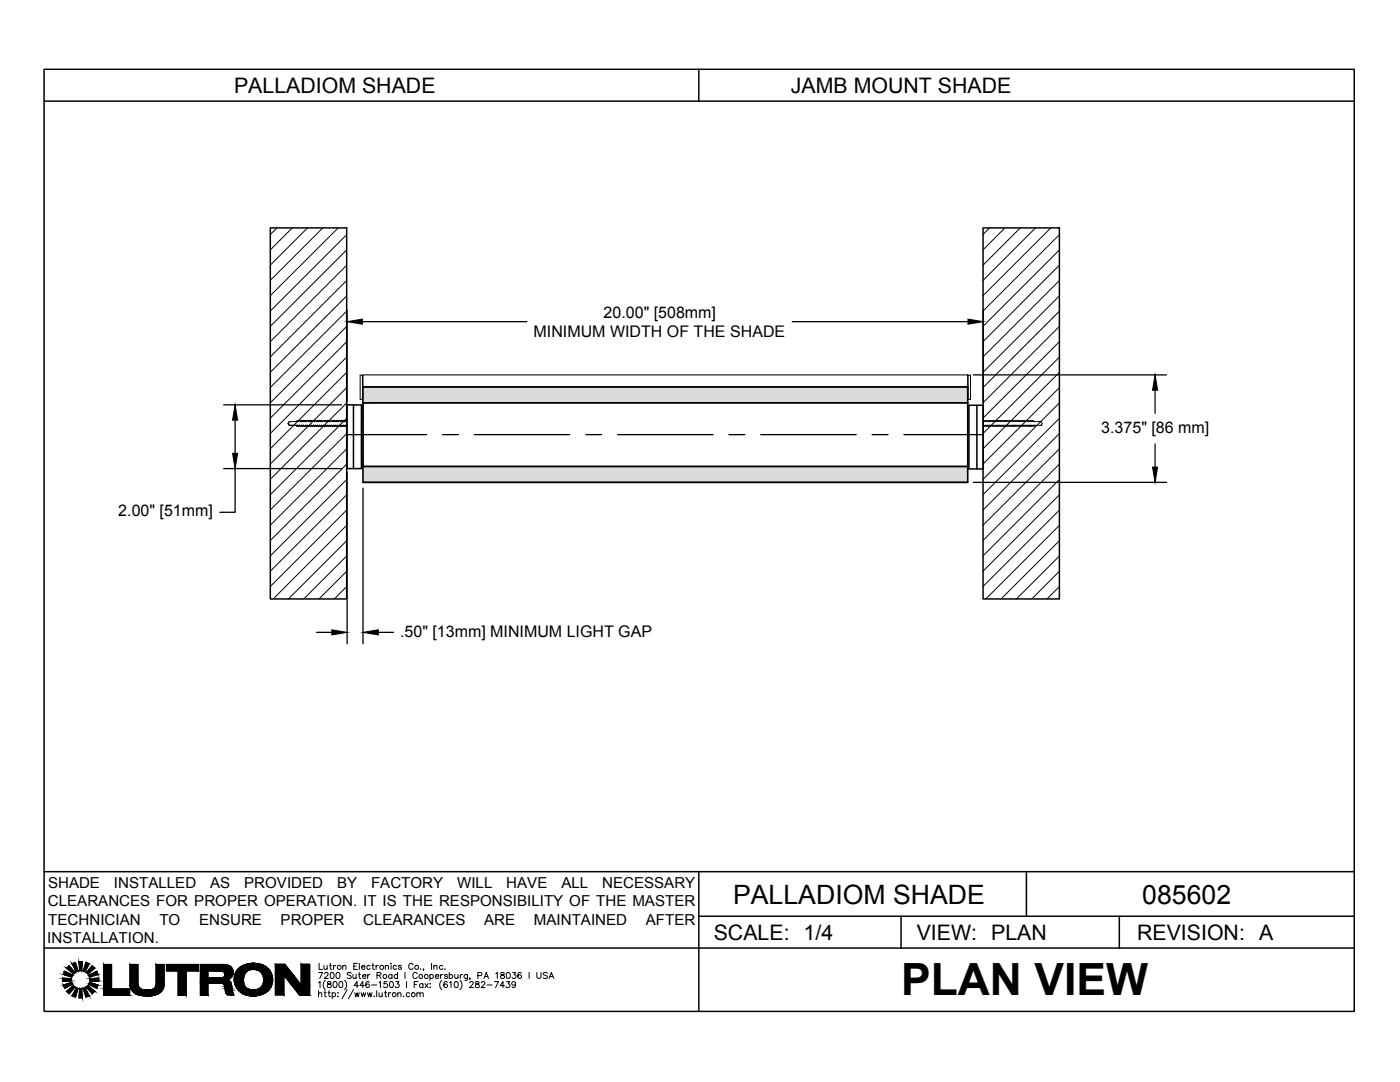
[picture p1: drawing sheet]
<svg xmlns="http://www.w3.org/2000/svg" width="279mm" height="216mm" viewBox="0 0 279 216" stroke-linecap="round" stroke-linejoin="round" font-family="sans-serif">
<!-- layer: SHADE-BRACKET_SCREW -->
<g fill="none" stroke="#000" stroke-width=".2">
<path d="M57.5 84.5l.2 .4M57.7 84.9h.1M57.7 84.9h1.4l.1 .1 .2-.1M57.7 84.1l-.2 .3M57.7 84.1l-.2 .4 .2 .4M57.7 84.1h1.4M59.1 84.9h.1M59.1 84.1h.1M59.2 84.1h.1M59.2 85h.1M59.4 83.9h.1M59.4 84.9l.1 .2"/>
<path d="M59.4 83.9l-.2 .2M59.4 83.9l.2 .2M59.5 85.1h.1M59.5 85.1l.2-.2 .2 .2M59.8 83.9h.1M59.8 83.9l-.3 .2M59.8 83.9l.1 .2M59.9 85.1h.1M59.9 85.1l.2-.2 .2 .2M59.9 84.1h.1M60 84.1h.1M60.1 83.9l-.1 .2"/>
<path d="M60.2 83.9h.1M60.2 83.9l.1 .2M60.3 85.1h.1M60.3 85.1l.2-.2 .2 .2M60.3 84.1h.1M60.4 84.1h.1M60.6 83.9h.1M60.6 83.9l-.2 .2M60.6 83.9l.1 .2M60.7 85.1h.1M60.7 84.1h.1M60.8 84.1h.1"/>
<path d="M61 84.9l.1 .2 .2-.2M61 83.9h.1M61 83.9l-.2 .2M61 84.9l-.3 .2M61 83.9l.1 .2M61.1 85.1h.1M61.1 84.1h.1M61.2 85.1h.1M61.3 84.9l.2 .2 .3-.2 .1 .2M61.3 84.9l.2 .2M61.4 83.9h.1M61.4 83.9l-.2 .2"/>
<path d="M61.4 83.9l.1 .2M61.5 85.1h.1M61.5 85.1l.2-.2 .2 .2M61.6 85.1h.1M61.6 84.1h.1M61.8 83.9l-.3 .2M61.8 83.9h.1M61.8 83.9l.1 .2M61.9 85.1h.1M62 85.1l.1-.2 .2 .2M62 84.1h.1M62.2 83.9h.1"/>
<path d="M62.2 83.9l-.3 .2M62.2 83.9l.1 .2M62.3 85.1h.1M62.3 84.1h.1M62.4 84.1h.1M62.4 85.1l.1-.2 .2 .2M62.6 83.9h.1M62.6 83.9l-.2 .2M62.6 83.9l.1 .2M62.7 85.1h.1M62.8 85.1h.1M62.8 84.1h.1"/>
<path d="M62.9 84.9l.2 .2 .3-.2 .1 .2M62.9 84.9l.3 .2M62.9 84.9l-.1 .2-.3-.2-.1 .2M62.9 84.9l-.2 .2M63 83.9h.1M63 83.9l-.3 .2M63 83.9l.1 .2M63.1 85.1h.1M63.2 85.1h.1M63.2 84.1h.1M63.2 85.1l.1-.2 .2 .2M63.4 83.9l-.3 .2"/>
<path d="M63.4 83.9h.1M63.4 83.9l.1 .2M63.5 85.1h.1M63.5 84.1h.1M63.6 85.1l.1-.2 .2 .2M63.6 84.1h.1M63.8 83.9h.1M63.8 83.9l-.2 .2M63.8 83.9l.1 .2M63.9 85.1h.1M63.9 84.1h.1M64 84.1h.1"/>
<path d="M64.1 84.9l.3 .2M64.1 84.9l-.1 .2M64.2 83.9l-.2 .2M64.2 83.9l.1 .2M64.3 85.1h.1M64.4 84.1h.1M64.5 84.9l.3 .2 .2-.3 .1 .3-.1-.2-.2 .2zM64.5 84.9l-.1 .2-.3-.2-.1 .2M64.5 84.9l-.1 .2M64.6 83.9h.1M64.6 83.9l-.3 .2M64.6 83.9l.1 .2"/>
<path d="M64.7 85.1h.1M64.7 84.1h.1M64.8 84.1h.1M65 83.9l-.2 .2M65 83.9h.1M65 83.9l.1 .2M65.1 85.1h.1M65.2 84.1h.1M65.3 84.8l.2 .3-.1-.2-.2 .2M65.4 83.9h.1M65.4 83.9l-.3 .2M65.4 84.9l-.2 .2"/>
<path d="M65.4 83.9l.1 .2M65.5 85.1h.1M65.5 84.1h.1M65.6 84.1h.1M65.7 84.9l.2 .2 .2-.2-.2 .2-.2-.2-.1 .2M65.7 84.9l-.1 .2M65.8 83.9l-.3 .2M65.8 83.9l.1 .2M65.9 85.1h.1M66.1 84.9l.3 .2 .1-.3 .2 .3-.2-.2-.1 .2zM66.1 83.9h.1M66.1 83.9l-.2 .2"/>
<path d="M66.2 83.9l.1 .2M66.3 85.1h.1M66.4 84.1h.1M66.5 83.9l-.2 .2M66.5 83.9h.1M66.6 83.9l.1 .2M66.7 85.1h.1M66.8 84.1h.1M66.9 84.8l.2 .3-.2-.2-.1 .2M66.9 83.9h.1M66.9 83.9l-.2 .2M66.9 84.9l-.1 .2"/>
<path d="M66.9 83.9l.2 .2M67.1 85.1h.1M67.1 84.1h.1M67.2 85.1l.1-.2 .2 .2 .2-.2 .2 .2 .2-.2 .2 .2M67.2 84.1h.1M67.2 85.1l.1-.2 .2 .2M67.3 84.9h.1M67.3 83.9l-.2 .2M67.3 83.9l.2 .2M67.5 85.1h.1M67.5 84.1h.1M67.7 84.9h.1"/>
<path d="M67.7 83.9l-.2 .2M67.7 84.9l-.2 .2M67.7 83.9h.1M67.7 84.8l.2 .3M67.7 83.9l.2 .2M67.9 85.1h.1M67.9 84.1h.1M67.9 85.1l.2-.2 .2 .2M68.1 83.9l-.2 .2M68.1 83.9h.1M68.1 83.9l.2 .2M68.3 85.1h.1"/>
<path d="M68.3 84.1h.1M68.5 84.9l.2 .2-.2-.2-.2 .2zM68.5 83.9h.1M68.5 83.9l-.2 .2M68.5 83.9l.2 .2M68.7 85.1h.1M68.7 85.1l.2-.2 .2 .2 .2-.2-.2 .2M68.7 84.1h.1M68.9 84.8l.2 .3M68.9 84.9l-.2 .2M68.9 83.9l-.2 .2M68.9 83.9l.2 .2"/>
<path d="M69.1 85.1h.1M69.1 84.1h.1M69.3 83.9l-.2 .2M196.2 84.9l.2 .2 .2-.2M196.2 84.9h.1M196.3 83.9l.1 .2M196.6 84.9h.1M196.6 84.9l.2 .2 .2-.2 .2 .2 .2-.2 .2 .2 .2-.2M196.6 83.9l-.2 .2M196.7 83.9l.1 .2M197 84.9h.1M197 83.9l-.2 .2"/>
<path d="M197 83.9l.2 .2M197.4 84.9h.1M197.4 83.9l-.2 .2M197.4 83.9l.2 .2M197.8 84.9h.1M197.8 84.9l.2 .2 .2-.2M197.8 83.9l-.2 .2M197.8 83.9l.2 .2M198.2 84.9h.1M198.2 84.9l.2 .2 .2-.2 .1 .2M198.2 83.9l-.2 .2M198.2 83.9l.2 .2"/>
<path d="M198.6 84.9h.1M198.6 83.9l-.2 .2M198.6 83.9l.2 .2M199 84.9h.1M199 83.9l-.2 .2M199 83.9l.2 .2M199.3 84.9h.1M199.3 84.9l.3 .2 .2-.2M199.4 84.9l-.2 .2-.2-.2-.2 .2M199.4 83.9l-.2 .2M199.4 83.9l.2 .2M199.7 84.9h.1"/>
<path d="M199.7 84.9l.3 .2 .2-.2 .1 .2M199.8 83.9l-.2 .2M199.8 83.9l.2 .2M200.1 84.9h.1M200.1 83.9l-.1 .2M200.2 83.9h.1M200.2 83.9l.2 .2M200.5 84.9h.1M200.6 84.9l.1 .2M200.6 84.9l-.2 .2M200.6 83.9l-.2 .2M200.6 83.9l.2 .2"/>
<path d="M200.9 84.9h.1M200.9 83.9l-.2 .2M200.9 83.9h.1M201 83.9l.2 .2M201.3 84.9h.1M201.3 84.9l.2 .2 .3-.2 .1 .2M201.4 84.9l-.2 .2-.2-.2-.2 .2M201.4 83.9l-.3 .2M201.4 83.9l.1 .2M201.7 84.9h.1M201.7 83.9l-.2 .2M201.8 83.9h.1"/>
<path d="M201.8 83.9l.1 .2M201.9 85.1h.1M202.1 84.9h.1M202.2 84.9l.1 .2M202.2 84.9l-.2 .2M202.2 83.9l-.3 .2M202.2 83.9l.1 .2M202.3 84.1h.1M202.3 85.1h.1M202.5 84.9h.1M202.5 84.9l-.1 .2M202.6 84.9l.1 .2 .2-.2"/>
<path d="M202.6 83.9l-.2 .2M202.6 83.9l.1 .2M202.9 84.9h.1M202.9 84.9l.2 .2 .3-.2 .2 .2M203 83.9l-.3 .2M203 83.9l.1 .2M203.3 84.9h.1M203.3 83.9l-.2 .2M203.3 83.9h.1M203.4 83.9l.1 .2M203.6 85.1l.1-.2 .3 .2M203.7 84.9h.1"/>
<path d="M203.8 83.9l-.3 .2M203.8 83.9l.1 .2M203.9 84.1h.1M204.1 84.9h.1M204.1 84.9l-.1 .2M204.2 84.9l.1 .2 .2-.2M204.2 83.9l-.2 .2M204.2 83.9l.1 .2M204.5 84.9h.1M204.5 84.9l.2 .2 .2-.2M204.6 83.9l-.3 .2M204.6 83.9l.1 .2"/>
<path d="M204.9 84.9h.1M204.9 84.9l.2 .2 .2-.2M205 83.9l-.3 .2M205 83.9l.1 .2M205.3 84.9h.1M205.3 84.9l.3 .2M205.4 83.9l-.3 .2M205.4 83.9l.1 .2M205.5 84.1h.1M205.7 84.9h.1M205.7 84.9l.2 .2 .2-.2M205.7 84.9l-.1 .2"/>
<path d="M205.8 83.9l-.2 .2M205.8 83.9l.1 .2M205.9 84.1h.1M206.1 84.9h.1M206.1 84.9l.2 .1 .1-.1h1.4M206.2 83.9l-.2 .2M206.2 83.9l.1 .2M206.3 85h.1M206.3 84.1h1.5l.2 .4-.2 .4M206.4 84.9h.1M207.8 84.9h.1"/>
</g>
<!-- layer: FABRIC-ROLL -->
<path d="M72.4 77.2h120.7v19.1h-120.7z" fill="none" stroke="#000" stroke-width=".2"/>
<g fill="#dbdbdb" stroke="#dbdbdb" stroke-width=".2">
<path d="M72.4 77.2h120.7l-120.7 3.2zM72.4 80.4h120.7v-3.2z"/>
<path d="M72.4 93.1h120.7l-120.7 3.2zM72.4 96.3h120.7v-3.2z"/>
</g>
<path d="M72.4 77.2h120.7v3.2h-120.7zM72.4 77.2h120.7M72.4 93.1h120.7v3.2h-120.7zM72.4 80.4h120.7v12.7h-120.7zM72.4 96.3h120.7" fill="none" stroke="#000" stroke-width=".3"/>
<!-- layer: HEMBAR -->
<path d="M72.4 77v-2.2h120.7v2.4" fill="none" stroke="#000" stroke-width=".2"/>
<!-- layer: HEMBAR-ENDCAP -->
<path d="M71.9 74.9h.4v4.8h-.4zM72.3 79.5h.1M72.3 77.4h.1M72.3 77.1h.1M72.3 74.9h.1M193.1 79.5h.1M193.1 77.4h.1M193.1 77.1h.1M193.1 74.9h.1M193.2 74.9h.5v4.8h-.5z" fill="none" stroke="#000" stroke-width=".2"/>
<!-- layer: SHADE-BRACKET -->
<path d="M70.6 80.8h1.5v12.7h-2.8v-12.7h1.2v12.7M193.4 80.9h2.8v12.7h-2.8zM195 80.9v12.7" fill="none" stroke="#000" stroke-width=".3"/>
<!-- layer: SUB-BRACKET -->
<path d="M72.1 91.2h.3M72.1 83.1h.3M193.1 91.2h.3M193.1 83.1h.3" fill="none" stroke="#000" stroke-width=".2"/>
<!-- layer: BORDER -->
<path d="M8.8 13.8h261.5v188h-261.5zM139.5 13.8v6.4M8.8 20.2h261.5M8.8 173.9h261.4M139.5 173.9v27.9M204.8 173.9v8.9M8.8 189.2h261.5M139.5 182.8h130.8M179.8 182.8v6.4M223.4 182.8v6.4" fill="none" stroke="#000" stroke-width=".3"/>
<!-- layer: TEXT -->
<g fill="none" stroke="#000" stroke-width=".2">
<path d="M63.6 194h.8l-.6 1.2M63.6 196.1l.3-.2v1.2M63.6 198.3l.1-.2h.4l.1 .8M63.6 197.7v1.2M63.7 192.2v1.2h.7M64.7 192.6v.8h.3l.3-.2M64.7 198.1h.4M64.8 194.3l.2-.3h.2l.3 .3-.2 .4-.6 .5h.8M64.8 197.7v1l.3 .2M64.9 195.6a1.24 1.24 0 0 0 0 1.9M65.3 192.6v.8M65.4 195.9v.4l.5 .1 .2 .3a.4 .4 0 0 1-.4 .4 .4 .4 0 0 1-.4-.4l.8-.6-.1-.2z"/>
<path d="M65.5 198.1h.4M65.7 197.7v1l.2 .2M65.8 192.6h.4M65.9 192.2v1l.1 .2h.2M66.1 194.1a.59 .59 0 0 1 .7 .4 .59 .59 0 0 1-.4 .7l-.5-.2v-.5zM66.3 198.3a.39 .39 0 0 1 .6-.1 .39 .39 0 0 1 0 .6 .39 .39 0 0 1-.6-.1M66.3 198.1v1.2M66.6 192.6v.8M66.6 195.9h.2a.63 .63 0 0 1 .5 .6 .63 .63 0 0 1-.5 .6 .78 .78 0 0 1-.2-1.2zM67 192.6l-.3 .1-.1 .3M67.2 194.1a.59 .59 0 0 1 .7 .4 .59 .59 0 0 1-.4 .7h-.1a.77 .77 0 0 1-.2-1.1zM67.4 198.1h.1z"/>
<path d="M67.4 198.8h.1zM67.8 195.9a.6 .6 0 0 1 .7 .4 .6 .6 0 0 1-.4 .8l-.4-.3-.1-.4zM68.4 192.9l.3-.3 .3 .1v.7M68.4 192.6v.8M68.8 195.6a1.24 1.24 0 0 1 0 1.9M69.3 197.4l-1 1.9M70.1 194.2l-.3-.2-.5 .2 .1 .3 .7 .4v.2l-.3 .1-.5-.1M70.4 194.4l.1 .8h.3l.3-.2M70.6 197.4l-1.1 1.9M70.6 192.8h.5M70.8 198.1l.2 .8 .3-.8 .2 .8 .2-.8M71.1 194.4v.8"/>
<path d="M71.3 192.2h-.7v1.2h.7M71.5 196.7h-.8l.6-.8v1.2M71.5 194.4h.4M71.7 194v1l.3 .2M71.7 192.2v1.2M72.1 198.1l.2 .8 .2-.8 .2 .8 .3-.8M72.2 193h.6a.4 .4 0 0 0-.5-.3 .4 .4 0 0 0-.2 .6 .4 .4 0 0 0 .6 .1l.1-.1M72.3 194.8h.7a.39 .39 0 0 0-.5-.2 .39 .39 0 0 0-.2 .5 .39 .39 0 0 0 .6 .1l.1-.1M72.7 196.7h-.9l.6-.8v1.2M73.3 198.1l.3 .8 .2-.8 .2 .8 .2-.8M73.4 194.4v.8M73.7 196l-.1-.1a.6 .6 0 0 0-.7 .5 .6 .6 0 0 0 .4 .7 .38 .38 0 0 0 .4-.4 .38 .38 0 0 0-.3-.4 .38 .38 0 0 0-.4 .4"/>
<path d="M73.8 194.4l-.2 .1-.2 .3M73.9 192.8a.38 .38 0 0 0-.6-.1 .38 .38 0 0 0 0 .6 .38 .38 0 0 0 .6 0M74.1 196.5h1.1M74.2 192.6h.4M74.4 192.2v1l.1 .2h.2M74.6 198.8h.1M75 192.6v.8M75.2 197.7v1.2M75.2 194.6l.7-.1 .1-.4-.8-.1v1.2M75.5 192.6l-.3 .1-.2 .3M75.6 196.1l.3-.2v1.2M75.6 198.1l.1 .7 .3 .1 .3-.2"/>
<path d="M75.6 194.6l.4 .6M76.3 198.1v.8M76.7 198.1h.4M76.9 192.9l.3-.3 .3 .1v.7M76.9 192.6v.8M76.9 197.7v1l.1 .1 .2 .1M77.3 195.9h-.6l-.1 .5a.44 .44 0 0 1 .7 0 .44 .44 0 0 1-.1 .6 .44 .44 0 0 1-.6-.2M77.5 198.1v.8M77.9 195.9a.6 .6 0 0 1 .7 .4 .6 .6 0 0 1-.4 .8l-.4-.3-.1-.4zM78 198.1h-.3l-.2 .3M78.1 192.2v.1zM78.1 192.6v.8"/>
<path d="M78.2 194.6a.38 .38 0 0 0-.5 0 .38 .38 0 0 0 0 .5 .38 .38 0 0 0 .5 0M78.2 194.4v.8M79 195.9h.6l-.3 .4a.41 .41 0 0 1 .3 .7 .41 .41 0 0 1-.7-.2M79.2 192.8a.39 .39 0 0 0-.6-.1 .39 .39 0 0 0 0 .6 .39 .39 0 0 0 .6 0M79.3 194.6a.38 .38 0 0 0-.5 0 .38 .38 0 0 0 0 .5 .38 .38 0 0 0 .5 0M79.3 194v1.2M79.4 198.3l.2-.2h.4v.8M79.4 198.1v.8M80.1 192.8l-.2-.2-.4 .2 .6 .3v.3h-.4l-.2-.1M80.6 198.8h.1M80.8 194v1.2M81.1 195.9v1.2"/>
<path d="M81.8 198.3a.39 .39 0 0 0-.6-.1 .39 .39 0 0 0 0 .6 .39 .39 0 0 0 .6-.1M82.4 192.5a.49 .49 0 0 0-.6-.2 .49 .49 0 0 0-.2 .7 .45 .45 0 0 0 .3 .4 .45 .45 0 0 0 .5-.2M82.7 196.4h.4M83.2 198.3l.2-.2h.4v.8M83.2 198.1v.8M83.3 194.3a.49 .49 0 0 0-.7-.2 .49 .49 0 0 0-.2 .7 .45 .45 0 0 0 .3 .5 .45 .45 0 0 0 .6-.3M83.4 195.9h-.7v1.2M83.8 198.3l.2-.2h.4l.1 .8M83.9 193.3l.1 .1M84.4 196.4a.39 .39 0 0 0-.6 0 .39 .39 0 0 0 0 .6 .39 .39 0 0 0 .6-.1M84.4 196.3v.8M84.6 193.4h-.2h.2l-.2 .3"/>
<path d="M84.8 196.3l.6 .8M85.4 196.3l-.6 .8M85.8 194.6a.38 .38 0 0 1 .6 0 .38 .38 0 0 1 0 .5 .38 .38 0 0 1-.6 0M85.8 197h.1zM85.8 194.4v1.3M85.8 196.3v.1zM86.1 192.2v1.2M86.6 192.9l.3-.3 .3 .1v.7M86.6 192.6v.8M86.9 194.8h.7a.39 .39 0 0 0-.6-.2 .39 .39 0 0 0-.1 .5 .39 .39 0 0 0 .6 .1l.1-.1M87.9 194.4v.8M88.2 195.6a1.24 1.24 0 0 0 0 1.9"/>
<path d="M88.4 194.4l-.3 .1-.2 .3M88.4 192.8a.39 .39 0 0 0-.6-.1 .39 .39 0 0 0 0 .6 .39 .39 0 0 0 .6 0M88.8 193.3l.1 .1M89.3 196l-.1-.1a.6 .6 0 0 0-.7 .4 .6 .6 0 0 0 .4 .8 .37 .37 0 0 0 .4-.4 .37 .37 0 0 0-.3-.4 .37 .37 0 0 0-.4 .4M89.3 194.6l-.2-.2-.4 .1v.2l.4 .1 .2 .3-.2 .1-.4-.1M89.7 194.6a.39 .39 0 0 1 .5 0 .39 .39 0 0 1 0 .5 .39 .39 0 0 1-.5 0M89.7 194v1.2M89.7 196.1l.3-.2v1.2M90.8 194.4v.8h.3l.3-.2M90.8 195.9a.6 .6 0 0 1 .7 .5 .6 .6 0 0 1-.4 .7h-.1a.8 .8 0 0 1-.2-1.2zM91.4 194.4v.8M91.8 195.6a1.24 1.24 0 0 1 0 1.9"/>
<path d="M91.9 194.4v.8M92.3 194.4l-.3 .1-.1 .3M93.3 194.4l-.1 1.1-.4 .1M93.3 194.6a.39 .39 0 0 0-.6 0 .39 .39 0 0 0 0 .5 .39 .39 0 0 0 .6 0M93.8 196.1l.1-.2h.3l.3 .3-.8 .9h.8M93.8 195.2h-.1h.1l-.1 .3M95 195.9v.4l.5 .1 .2 .3a.4 .4 0 0 1-.4 .4 .4 .4 0 0 1-.4-.4l.7-.6-.1-.2zM95.4 194.7l.7-.1v-.5l-.7-.1v1.2M96.1 196.1l.1-.2h.3l.3 .3-.8 .9h.8M96.6 195.2l.4-1.2 .5 1.2M96.8 194.8h.5M97.2 196.5h1"/>
<path d="M98.7 195.9h.8l-.6 1.2M98.9 194.3l.3-.3v1.2M100 194.1v.3a.5 .5 0 0 1 .5 .2 .5 .5 0 0 1 .1 .6h-.6a.5 .5 0 0 1 0-.6 .5 .5 0 0 1 .6-.2v-.3zM100.7 196.7h-.9l.6-.8v1.2M101.1 195.9h.6l-.3 .4a.4 .4 0 0 1 .3 .7 .4 .4 0 0 1-.7-.2M101.2 194.1a.59 .59 0 0 1 .7 .4 .59 .59 0 0 1-.4 .7h-.1a.73 .73 0 0 1-.2-1.1zM102.3 194h.6l-.3 .5a.4 .4 0 0 1 .3 .7 .4 .4 0 0 1-.7-.2M102.9 196.3a.38 .38 0 0 1-.5 .3 .38 .38 0 0 1-.2-.6 .38 .38 0 0 1 .6 0l.1 .3a.58 .58 0 0 1-.5 .8l-.2-.2M104 194.2l-.2-.2a.58 .58 0 0 0-.5 .7 .58 .58 0 0 0 .6 .5 .37 .37 0 0 0 0-.7 .37 .37 0 0 0-.6 .3M105.6 194v1.2M107.1 194v.9l.4 .3 .4-.1 .1-1.1M109.2 194.2l-.3-.2-.5 .2 .1 .3 .7 .4v.2l-.3 .1-.5-.1"/>
<path d="M109.6 195.2l.4-1.2 .5 1.2M109.7 194.8h.6"/>
<circle cx="67.7" cy="193" r=".4"/>
<circle cx="76.2" cy="193" r=".4"/>
<circle cx="76.8" cy="194.8" r=".4"/>
<circle cx="78.7" cy="198.5" r=".4"/>
<circle cx="82.5" cy="198.5" r=".4"/>
<circle cx="83.2" cy="193" r=".4"/>
<circle cx="84" cy="194.8" r=".4"/>
<circle cx="85.1" cy="194.8" r=".4"/>
</g>
<g fill="none" stroke="#000" stroke-width=".25">
<path d="M69.3 61.9v18.2M72.3 64.2h32.8M158.1 64.2h35.1M194.2 74.8h38.6M196.2 61.9v18.2M230.5 77.9v4.6M44.6 93.5h23.5M44.6 80.8h23.5M46.9 93.5v8.7h-3M46.9 83.8v6.7M69.3 94.2v34.3M69.4 86.7h15.7"/>
<path d="M72.4 97.4v31.1M88.3 86.7h3.2M94.7 86.7h19M116.9 86.7h3.2M123.2 86.7h19.1M145.5 86.7h3.1M151.8 86.7h19.1M174 86.7h3.2M180.4 86.7h15.7M194.2 96.3h38.6M230.5 88.6v4.6M63.2 126.2h3"/>
<path d="M75.5 126.2h3M12.5 195.2l1.8 .1v.4l-1.8 .1zM12.7 196.6l1.6-.6 .2 .4-1.6 .8zM12.9 193.8l1.6 .8-.2 .4-1.6-.6zM13.3 197.8l1.4-1.2 .2 .3-1.1 1.4zM13.3 193.2l.5-.5 1.1 1.4-.2 .2zM14.4 192.3l.6-.2 .6 1.6-.4 .2zM15.2 197.1l.4 .2-.6 1.7-.6-.3zM15.8 191.9h.6l-.1 1.8h-.4zM15.9 197.3h.4l.1 1.8h-.6zM16.6 197.3l.4-.2 .8 1.6-.6 .3zM17.2 192.1l.6 .2-.8 1.6-.4-.2z"/>
<path d="M17.2 196.9l.3-.3 1.4 1.2-.5 .5zM17.7 194.6l1.6-.8 .3 .6-1.7 .6zM17.9 196l1.7 .6-.3 .6-1.6-.8zM17.9 195.3l1.8-.1v.6l-1.8-.1zM18.4 192.7l.5 .5-1.4 1.1-.3-.2zM20.7 192.5h1.6v4.8h3.6v1.3h-5.2zM25.9 192.5h1.6v3.9a1.37 1.37 0 0 0 1.6 1.2l1.2-.1a1.15 1.15 0 0 0 .9-1.1v-3.9h1.6v4l-.3 .8-.4 .6a3.6 3.6 0 0 1-2.7 .8h-.6a2.44 2.44 0 0 1-2.9-2.3zM33.2 192.5h6.4v1.2h-2.4v4.9h-1.6v-4.9h-2.4zM40 192.5h4.9l.6 .1a1.52 1.52 0 0 1 1 1.6 1.52 1.52 0 0 1-1.3 1.3v.2h.2a.88 .88 0 0 1 .8 1.1l.2 1 .3 .7h-1.3a2.34 2.34 0 0 1-.6-1.8l-.1-.3-.4-.2h-2.8v2.4h-1.5zM41.5 193.7h2.2a.77 .77 0 0 1 1 .3 .77 .77 0 0 1-.1 1l-.6 .2-2.5-.1zM47.4 193.4a4.4 4.4 0 0 1 6.6 .6l.4 1v.7l-.1 .8-.5 .8a4.2 4.2 0 0 1-6.8-.7l-.2-.8v-.9l.2-.8zM49.2 193.9a2.09 2.09 0 0 1 3 .3 2.09 2.09 0 0 1-.5 3 2.09 2.09 0 0 1-3-.8l-.1-1.2 .3-.9z"/>
<path d="M55 192.4h1.8l3.3 4.2v-4.2h1.7v6.2h-2l-3.1-4v3.9h-1.7z"/>
</g>
<g fill="#000" stroke="#000" stroke-width=".2">
<path d="M69.3 64.2l3-.5v1zM193.2 63.7l3 .5-3 .5zM230.5 74.8l.5 3.1h-1zM46.9 80.8l.5 3h-1zM46.4 90.5h1l-.5 3zM230 93.2h1l-.5 3.1zM66.2 125.7l3.1 .5-3.1 .5zM72.4 126.2l3.1-.5v1zM12.5 195.2l1.8 .1h-1.8zM12.5 195.7h1.8l-1.8 .1zM12.9 197.1h.2zM12.9 193.8l.2 .1z"/>
<path d="M13.2 194.6h1.3l-.2 .4zM13.3 197.8h.9l-.4 .5zM13.8 192.7l.4 .5h-.9zM13.2 196.4l1.1-.4 .2 .4zM14.3 194.1h.6l-.2 .2zM14.4 198.7h.7l-.1 .3zM14.3 196.9l.4-.3 .2 .3zM14.4 192.3l.6-.2 .1 .2zM15.2 193.8h.2zM15.2 197.1l.2 .1zM16.6 197.3h.5l.7 1.4zM16.8 193.8h.2z"/>
<path d="M16.8 197.2h.2zM17.2 192.1l.6 .2h-.7zM17.2 196.9h.7l1 .9zM17.2 196.9l.3-.3 .4 .3zM17.9 196l1.1 .4h-1.3zM17.9 195.3h1.8v.4zM18 193.2h.9l-1 .9zM18 194.4h1.6l-.6 .2zM18 196.6h1.6l-.3 .5zM18.4 192.7l.5 .5h-.9zM19.1 193.9h.2zM17.9 195.3l1.8-.1v.1z"/>
<path d="M26.4 197.7h5.9zM29.5 198.7h.5zM44.6 194h1.9zM44.5 192.5h.3zM50.2 198.7h.7zM50.3 192.2h.6z"/>
<path d="M12.9 193.9l1.2 .5zM12.9 193.9l1.2 .5h-1.4z"/>
<path d="M12.7 194.4l1.8 .2-.4-.2zM12.7 194.4l1.8 .2h-1.3z"/>
<path d="M12.7 196.6l.4 .5 1-.5zM12.7 196.6l.4 .5h-.2z"/>
<path d="M13.3 193.2l1.6 .9-.7-.9zM13.3 193.2l1.6 .9h-.6z"/>
<path d="M12.5 195.3l1.8 .4v-.4zM12.5 195.3l1.8 .4h-1.8z"/>
<path d="M13.2 196.4l.9 .2 .4-.2zM12.7 196.6l.5-.2 .9 .2z"/>
<path d="M14.3 196.9l-.1 .9 .7-.9zM13.3 197.8l1-.9-.1 .9z"/>
<path d="M14.4 192.3l1.2 1.4-.5-1.4zM14.4 192.3l1.2 1.4h-.5z"/>
<path d="M15.2 197.2l.4 .1zM15.2 197.2l.4 .1z"/>
<path d="M15.1 193.7h.5zM15.1 193.7l.3 .1z"/>
<path d="M15.1 197.3v1.4l.5-1.4zM15.1 197.3v1.4h-.7z"/>
<path d="M15.9 197.3l.5 1.8-.1-1.8zM15.9 197.3l.5 1.8h-.6z"/>
<path d="M15.8 191.9l.5 1.8 .1-1.8zM15.8 191.9l.5 1.8h-.4z"/>
<path d="M16.6 197.3l.5 1.4h.7zM17.1 198.7h.7l-.6 .3z"/>
<path d="M16.8 197.2l.3 .1zM16.6 197.3h.5z"/>
<path d="M16.6 193.7h.5zM16.6 193.7l.4 .1z"/>
<path d="M17.2 196.9l.8 .9h.9zM18 197.8h.9l-.5 .5z"/>
<path d="M17.1 192.3v1.4l.7-1.4zM17.1 192.3v1.4h-.5z"/>
<path d="M17.9 195.3v.4h1.8zM17.9 195.7h1.8v.1z"/>
<path d="M18 193.2l-.8 .9h.7zM17.2 194.1h.7l-.4 .2z"/>
<path d="M17.7 194.6h1.3l-1-.2zM17.7 194.6h1.3l-1.1 .4z"/>
<path d="M18 196.6l1.3 .5zM19.1 197.1h.2z"/>
<path d="M17.7 196.4l1.9 .2-.6-.2zM17.7 196.4l1.9 .2h-1.6z"/>
<path d="M19.1 193.9l.5 .5-.3-.5zM18 194.4l1.1-.5 .5 .5z"/>
<path d="M20.7 192.5l1.6 4.8v-4.8zM20.7 192.5l1.6 4.8h-1.6z"/>
<path d="M20.7 197.3l5.2 1.3v-1.3zM20.7 197.3l5.2 1.3h-5.2z"/>
<path d="M26.8 198.1h5zM26.8 198.1h5z"/>
<path d="M25.9 192.5l1.6 3.9v-3.9zM25.9 192.5l1.6 3.9h-1.6z"/>
<path d="M25.9 196.4l1.6 .1v-.1zM25.9 196.4l1.6 .1h-1.5z"/>
<path d="M26 196.5l1.6 .2-.1-.2zM26 196.5l1.6 .2h-1.6z"/>
<path d="M26 196.7h1.6zM26 196.7h1.6z"/>
<path d="M26 196.7l1.6 .1v-.1zM26 196.7l1.6 .1h-1.6z"/>
<path d="M26 196.8l1.7 .2-.1-.2zM26 196.8l1.7 .2h-1.7zM26 197h1.7zM26 197h1.7z"/>
<path d="M26 197l1.9 .2-.2-.2zM26 197l1.9 .2h-1.8z"/>
<path d="M26.1 197.2h1.9zM26.1 197.2h1.9z"/>
<path d="M26.1 197.2l2.1 .1zM26.1 197.2l2.1 .1h-2z"/>
<path d="M26.2 197.3l2.3 .2-.3-.2zM26.2 197.3l2.3 .2h-2.3z"/>
<path d="M26.2 197.5h2.3zM26.2 197.5h2.3z"/>
<path d="M26.2 197.5h2.5zM26.2 197.5h2.5z"/>
<path d="M26.3 197.5l3.1 .1zM26.3 197.5l3.1 .1z"/>
<path d="M26.3 197.6h3.3zM26.3 197.6h3.3z"/>
<path d="M29.4 198.7h.6zM29.4 198.7h.6z"/>
<path d="M28.9 198.7h1.3zM28.9 198.7h1.1z"/>
<path d="M28.8 198.7h1.4zM28.8 198.7h1.4z"/>
<path d="M28.3 198.7h2.2zM28.3 198.7h1.9z"/>
<path d="M28.2 198.6h2.3zM28.2 198.6l2.3 .1z"/>
<path d="M27.9 198.6h2.9zM27.9 198.6h2.6z"/>
<path d="M27.9 198.6h2.9zM27.9 198.6h2.9z"/>
<path d="M31 197h1.7zM31 197h1.7z"/>
<path d="M27.6 198.5h3.4zM27.6 198.5l3.2 .1z"/>
<path d="M27.6 198.5h3.5zM27.6 198.5h3.4z"/>
<path d="M27.3 198.4h4zM27.3 198.4l3.8 .1z"/>
<path d="M27.3 198.4h4zM27.3 198.4h4z"/>
<path d="M27.1 198.3l4.2 .1 .3-.1zM27.1 198.3l4.2 .1h-4z"/>
<path d="M27.1 198.3h4.5zM27.1 198.3h4.5z"/>
<path d="M26.8 198.1l4.8 .2 .2-.2zM26.8 198.1l4.8 .2h-4.5z"/>
<path d="M26.6 197.9l5.2 .2 .3-.2zM26.6 197.9l5.2 .2h-5z"/>
<path d="M26.4 197.7l5.7 .2 .2-.2zM26.4 197.7l5.7 .2h-5.5zM26.6 197.9h5.5zM26.6 197.9h5.5z"/>
<path d="M30 197.6h2.4zM29.6 197.6h2.8z"/>
<path d="M26.3 197.6l6 .1 .1-.1zM26.3 197.6l6 .1h-5.9zM26.4 197.7h5.9z"/>
<path d="M30.3 197.5h2.1zM30.2 197.5h2.2z"/>
<path d="M30.2 197.5h2.2zM30 197.6h2.4z"/>
<path d="M30.5 197.4l1.9 .1 .1-.1zM30.3 197.5l.2-.1 1.9 .1z"/>
<path d="M30.7 197.2l1.8 .2 .1-.2zM30.5 197.4l.2-.2 1.8 .2z"/>
<path d="M30.8 197.2h1.8zM30.7 197.2h1.9z"/>
<path d="M30.9 197.1l1.7 .1v-.1zM30.9 197.1l1.7 .1h-1.8z"/>
<path d="M31 197l1.6 .1 .1-.1zM31 197l1.6 .1h-1.7z"/>
<path d="M31.1 196.7h1.6zM31.1 196.7h1.6z"/>
<path d="M31.1 196.7l1.6 .3v-.3zM31.1 196.7l1.6 .3h-1.7z"/>
<path d="M31.2 192.5l1.6 3.9v-3.9zM31.2 192.5l1.6 3.9h-1.6z"/>
<path d="M31.2 196.4l1.5 .3 .1-.3zM31.2 196.4l1.5 .3h-1.6z"/>
<path d="M35.6 193.7l1.6 4.9v-4.9zM35.6 193.7l1.6 4.9h-1.6z"/>
<path d="M33.2 192.5l6.4 1.2v-1.2zM33.2 192.5l6.4 1.2h-6.4z"/>
<path d="M40 193.7l1.5 1.4v-1.4zM40 193.7l1.5 1.4h-1.5z"/>
<path d="M40 196.2l1.5 2.4v-2.4zM40 196.2l1.5 2.4h-1.5z"/>
<path d="M40 195.1l3.9 .1zM40 195.1l3.9 .1z"/>
<path d="M40 192.5h5.1zM40 192.5h5.1z"/>
<path d="M45.1 198.1h1.4zM45.1 198.1h1.4z"/>
<path d="M40 192.5l5.4 .1zM40 192.5l5.4 .1z"/>
<path d="M40 195.5l5.2 .2v-.2zM40 195.5l5.2 .2h-5.2z"/>
<path d="M40 192.6l5.7 .1-.3-.1zM40 192.6l5.7 .1h-5.7z"/>
<path d="M40 195.7h5.5zM40 195.7h5.5z"/>
<path d="M40 195.7h5.7zM40 195.7h5.7z"/>
<path d="M40 195.4l5.2 .1 .3-.1zM40 195.4l5.2 .1h-5.2z"/>
<path d="M40 192.7l6 .2-.3-.2zM40 192.7l6 .2h-6z"/>
<path d="M40 195.7l5.9 .1zM40 195.7l5.9 .1z"/>
<path d="M40 195.3l5.5 .1 .3-.1zM40 195.3l5.5 .1h-5.5z"/>
<path d="M40 195.8l6 .2-.1-.2zM40 195.8l6 .2h-6z"/>
<path d="M44.1 195.1l1.8 .1zM43.9 195.2h2z"/>
<path d="M40 195.2l5.8 .1 .1-.1zM40 195.2l5.8 .1h-5.8z"/>
<path d="M40 192.9l6.2 .2-.2-.2zM40 192.9l6.2 .2h-6.2z"/>
<path d="M44.3 195.1h1.7zM44.1 195.1h1.8z"/>
<path d="M40 196l6.1 .2-.1-.2zM40 196l6.1 .2h-6.1zM40 196.2h6.1zM40 196.2h6.1z"/>
<path d="M44.5 195.1h1.5zM44.3 195.1h1.7z"/>
<path d="M44.5 195.1h1.6zM44.5 195.1h1.5z"/>
<path d="M44.2 196.2h1.9zM44.2 196.2h1.9z"/>
<path d="M44.4 196.2l1.7 .1zM44.4 196.2l1.7 .1z"/>
<path d="M44.7 195h1.4zM44.5 195.1h1.6z"/>
<path d="M44.5 196.3l1.7 .1-.1-.1zM44.5 196.3l1.7 .1z"/>
<path d="M44.7 196.4h1.5zM44.7 196.4h1.5z"/>
<path d="M44.7 196.4l1.5 .2v-.2zM44.7 196.4l1.5 .2h-1.4z"/>
<path d="M40 193.1l6.4 .2-.2-.2zM40 193.1l6.4 .2h-6.4z"/>
<path d="M44.8 196.6l1.4 .1v-.1zM44.8 196.6l1.4 .1h-1.4z"/>
<path d="M44.8 196.7l1.5 .2-.1-.2zM44.8 196.7l1.5 .2h-1.4z"/>
<path d="M44.8 194.8h1.5zM44.8 194.8h1.5z"/>
<path d="M44.8 194.8l1.3 .2 .2-.2zM44.8 194.8l1.3 .2h-1.4z"/>
<path d="M44.9 196.9h1.4zM44.9 196.9h1.4z"/>
<path d="M44.9 196.9l1.4 .4v-.4zM44.9 196.9l1.4 .4h-1.4z"/>
<path d="M44.9 197.3l1.5 .3-.1-.3zM44.9 197.3l1.5 .3h-1.4z"/>
<path d="M44.9 194.7l1.4 .1 .1-.1zM44.9 194.7l1.4 .1h-1.5z"/>
<path d="M45 197.6l1.4 .1zM45 197.6l1.4 .1z"/>
<path d="M45 197.7l1.4 .3v-.3zM45 197.7l1.4 .3h-1.4z"/>
<path d="M40 193.3l6.5 .3-.1-.3zM40 193.3l6.5 .3h-6.5z"/>
<path d="M44.9 194.6h1.5zM44.9 194.6l1.5 .1z"/>
<path d="M45 198l1.5 .1-.1-.1zM45 198l1.5 .1h-1.4z"/>
<path d="M44.9 194.4l1.6 .1zM44.9 194.4l1.6 .1z"/>
<path d="M44.9 194.5l1.5 .1 .1-.1zM44.9 194.5l1.5 .1h-1.5z"/>
<path d="M45.1 198.1l1.4 .2v-.2zM45.1 198.1l1.4 .2h-1.3z"/>
<path d="M40 193.6l6.5 .1v-.1zM40 193.6l6.5 .1h-6.5z"/>
<path d="M43.7 193.7h2.8zM43.7 193.7h2.8z"/>
<path d="M44.1 193.7l2.4 .1zM44.1 193.7l2.4 .1z"/>
<path d="M44.3 193.8l2.2 .1zM44.3 193.8l2.2 .1z"/>
<path d="M44.5 193.9l2 .1v-.1zM44.5 193.9l2 .1zM44.6 194h1.9z"/>
<path d="M44.8 194.1l1.7 .2v-.2zM44.8 194.1l1.7 .2h-1.6zM44.9 194.3h1.6zM44.9 194.3h1.6z"/>
<path d="M44.9 194.3l1.6 .1v-.1zM44.9 194.3l1.6 .1h-1.6z"/>
<path d="M44.7 194l1.8 .1v-.1zM44.7 194l1.8 .1h-1.7z"/>
<path d="M45.2 198.3h1.4zM45.2 198.3h1.4z"/>
<path d="M45.2 198.3l1.4 .1zM45.2 198.3l1.4 .1z"/>
<path d="M45.3 198.4l1.4 .1-.1-.1zM45.3 198.4l1.4 .1h-1.3z"/>
<path d="M46.7 195.4l1.9 .1zM46.7 195.4l1.9 .1z"/>
<path d="M46.7 195.5l1.9 .3v-.3zM46.7 195.5l1.9 .3h-1.8z"/>
<path d="M46.8 195.8l1.8 .1v-.1zM46.8 195.8l1.8 .1h-1.8z"/>
<path d="M46.8 195.9l1.8 .2v-.2zM46.8 195.9l1.8 .2h-1.8z"/>
<path d="M46.8 195.1h1.8zM46.8 195.1h1.8z"/>
<path d="M46.8 195.1l1.8 .3v-.3zM46.8 195.1l1.8 .3h-1.9z"/>
<path d="M46.8 196.1l1.9 .2-.1-.2zM46.8 196.1l1.9 .2h-1.8z"/>
<path d="M46.9 196.3l1.8 .2v-.2zM46.9 196.3l1.8 .2h-1.8zM46.9 196.5h1.8zM46.9 196.5h1.8z"/>
<path d="M46.8 194.7h1.9zM46.8 194.7h1.9z"/>
<path d="M46.8 194.7l1.8 .4 .1-.4zM46.8 194.7l1.8 .4h-1.8z"/>
<path d="M46.9 196.5l1.9 .2-.1-.2zM46.9 196.5l1.9 .2h-1.8z"/>
<path d="M46.9 194.5l1.8 .2 .1-.2zM46.9 194.5l1.8 .2h-1.9z"/>
<path d="M47 196.7l1.9 .1-.1-.1zM47 196.7l1.9 .1h-1.8z"/>
<path d="M46.9 194.4l1.9 .1v-.1zM46.9 194.4l1.9 .1h-1.9z"/>
<path d="M46.9 194.3h2zM46.9 194.3l1.9 .1z"/>
<path d="M47.1 196.8l1.8 .1zM47.1 196.8l1.8 .1z"/>
<path d="M47.1 196.9l1.9 .1-.1-.1zM47.1 196.9l1.9 .1h-1.8z"/>
<path d="M47 194.1l1.9 .2 .1-.2zM47 194.1l1.9 .2h-2z"/>
<path d="M47.2 197l2 .1zM47.2 197l2 .1h-2z"/>
<path d="M47 194h2.1zM47 194l2 .1z"/>
<path d="M47.1 194h2zM47.1 194h2z"/>
<path d="M47.2 197.1h2zM47.2 197.1h2z"/>
<path d="M47.3 197.1l2.1 .2-.2-.2zM47.3 197.1l2.1 .2h-2.1z"/>
<path d="M47.2 193.8l1.9 .2 .2-.2zM47.2 193.8l1.9 .2h-2z"/>
<path d="M47.3 197.3h2.2zM47.3 197.3h2.2z"/>
<path d="M47.2 193.7h2.2zM47.2 193.7l2.1 .1z"/>
<path d="M47.2 193.7h2.2zM47.2 193.7h2.2z"/>
<path d="M47.4 197.3l2.3 .1zM47.4 197.3l2.3 .1z"/>
<path d="M47.3 193.6h2.3zM47.3 193.6l2.1 .1h-2.2z"/>
<path d="M47.4 197.4h2.3zM47.4 197.4h2.3z"/>
<path d="M47.4 197.4l2.7 .1zM47.4 197.4l2.7 .1h-2.6z"/>
<path d="M47.4 193.5h2.4zM47.4 193.5l2.2 .1z"/>
<path d="M47.5 197.5h3zM47.5 197.5h3z"/>
<path d="M50.2 198.7h.6zM50.2 198.7h.6z"/>
<path d="M47.4 193.4h2.8zM47.4 193.4h2.9z"/>
<path d="M47.4 193.4h2.8zM47.4 193.4l2.4 .1h-2.4z"/>
<path d="M47.4 193.4h3.2zM47.4 193.4h2.9z"/>
<path d="M50.3 192.2h.7zM50.2 192.2h.8z"/>
<path d="M50.2 192.2l1 .1zM49.9 192.3h1.3z"/>
<path d="M49.9 198.7h1.3zM49.9 198.7h1z"/>
<path d="M49.9 192.3h1.4zM49.9 192.3h1.4z"/>
<path d="M49.8 198.7h1.5zM49.8 198.7h1.4z"/>
<path d="M49.9 192.3h1.7zM49.6 192.3h2z"/>
<path d="M49.5 198.6h2zM49.5 198.6l1.8 .1z"/>
<path d="M49.6 192.3h2zM49.5 192.3h2.1z"/>
<path d="M49.4 198.6h2.2zM49.4 198.6h2.1z"/>
<path d="M49.5 192.3l2.5 .1zM49.2 192.4h2.8z"/>
<path d="M49.2 198.6h2.6zM49.2 198.6h2.4z"/>
<path d="M49.1 198.5h2.8zM49.1 198.5l2.7 .1z"/>
<path d="M49.2 192.4h2.8zM49.2 192.4h2.8z"/>
<path d="M49.2 192.4l3.1 .1zM48.9 192.5l.3-.1 3.1 .1z"/>
<path d="M48.8 198.4l3.1 .1 .2-.1zM48.8 198.4l3.1 .1z"/>
<path d="M48.9 192.5h3.4zM48.9 192.5h3.4z"/>
<path d="M48.9 192.5l3.7 .1-.3-.1zM48.6 192.6l.3-.1 3.7 .1z"/>
<path d="M48.5 198.3l3.6 .1 .4-.1zM48.5 198.3l3.6 .1h-3.3z"/>
<path d="M48.5 198.3h4.1zM48.5 198.3h4z"/>
<path d="M48.6 192.6l4 .1zM48.6 192.6l4 .1z"/>
<path d="M48.5 192.7l4.4 .1-.3-.1zM48.3 192.8l.2-.1 4.4 .1z"/>
<path d="M48.3 192.8h4.6zM48.2 192.8h4.7z"/>
<path d="M48.2 198.1l4.4 .2 .3-.2zM48.2 198.1l4.4 .2h-4.1z"/>
<path d="M48.2 192.8l5 .2-.3-.2zM48 193l.2-.2 5 .2z"/>
<path d="M48 193h5.2zM47.9 193h5.3z"/>
<path d="M48 197.9l4.9 .2 .3-.2zM48 197.9l4.9 .2h-4.7zM48.2 198.1h4.7zM48.2 198.1h4.7z"/>
<path d="M47.9 193l5.5 .2-.2-.2zM47.7 193.2l.2-.2 5.5 .2z"/>
<path d="M47.9 197.9h5.3zM47.9 197.9h5.3z"/>
<path d="M47.7 193.2l5.8 .1zM47.6 193.3h5.9z"/>
<path d="M47.7 197.7l5.5 .2 .3-.2zM47.7 197.7l5.5 .2h-5.3z"/>
<path d="M47.6 193.3l6.1 .1-.2-.1zM47.6 193.3l6.1 .1h-6.3z"/>
<path d="M47.7 197.7h5.8zM47.7 197.7h5.8z"/>
<path d="M50.6 193.4l3.1 .1zM50.6 193.4l3.1 .1z"/>
<path d="M47.6 197.5l5.9 .2 .2-.2zM47.6 197.5l5.9 .2h-5.8z"/>
<path d="M51 193.5h2.7zM51 193.5h2.7z"/>
<path d="M50.9 197.5h2.8zM50.5 197.5h3.2z"/>
<path d="M51.2 193.5h2.5zM51.2 193.5h2.5z"/>
<path d="M51.3 193.5l2.4 .1zM51.3 193.5l2.4 .1z"/>
<path d="M51.2 197.5h2.5zM50.9 197.5h2.8z"/>
<path d="M51.4 193.6h2.4zM51.4 193.6h2.4z"/>
<path d="M51.3 197.4h2.4zM51.2 197.5h2.5z"/>
<path d="M51.6 193.6l2.3 .1-.1-.1zM51.6 193.6l2.3 .1z"/>
<path d="M51.7 197.3l2 .1 .2-.1zM51.3 197.4l.4-.1 2 .1z"/>
<path d="M51.8 193.7l2.1 .1zM51.8 193.7l2.1 .1z"/>
<path d="M51.9 193.8l2 .1zM51.9 193.8l2 .1z"/>
<path d="M51.9 197.2h2zM51.7 197.3h2.2z"/>
<path d="M51.9 193.9l2.1 .1-.1-.1zM51.9 193.9l2.1 .1h-1.9z"/>
<path d="M51.9 197.2h2zM51.9 197.2h2z"/>
<path d="M52 197l1.9 .2 .1-.2zM51.9 197.2l.1-.2 1.9 .2z"/>
<path d="M52.1 194l2 .1-.1-.1zM52.1 194l2 .1h-1.9z"/>
<path d="M52.2 194.1l1.9 .1zM52.2 194.1l1.9 .1z"/>
<path d="M52.2 196.9l1.8 .1 .1-.1zM52.2 196.9l1.8 .1h-2z"/>
<path d="M52.2 194.2l2 .1-.1-.1zM52.2 194.2l2 .1h-1.9z"/>
<path d="M52.3 196.7l1.8 .2 .1-.2zM52.3 196.7l1.8 .2h-1.9zM52.2 196.9h1.9zM52.2 196.9h1.9z"/>
<path d="M52.3 194.3l1.9 .1v-.1zM52.3 194.3l1.9 .1h-1.8z"/>
<path d="M52.4 194.4l1.9 .3-.1-.3zM52.4 194.4l1.9 .3h-1.8z"/>
<path d="M52.4 196.5h1.8zM52.4 196.5h1.8z"/>
<path d="M52.4 196.5l1.8 .2v-.2zM52.4 196.5l1.8 .2h-1.9z"/>
<path d="M52.5 196.3l1.7 .2 .1-.2zM52.5 196.3l1.7 .2h-1.8z"/>
<path d="M52.5 194.7l1.8 .1zM52.5 194.7l1.8 .1z"/>
<path d="M52.5 194.8l1.9 .3-.1-.3zM52.5 194.8l1.9 .3h-1.8z"/>
<path d="M52.5 196.2l1.8 .1v-.1zM52.5 196.2l1.8 .1h-1.8z"/>
<path d="M52.6 195.9l1.7 .3 .1-.3zM52.6 195.9l1.7 .3h-1.8z"/>
<path d="M52.6 195.1h1.8zM52.6 195.1h1.8z"/>
<path d="M52.6 195.1l1.8 .4v-.4zM52.6 195.1l1.8 .4h-1.8z"/>
<path d="M52.6 195.8l1.8 .1v-.1zM52.6 195.8l1.8 .1h-1.8z"/>
<path d="M52.6 195.5h1.8zM52.6 195.5h1.8z"/>
<path d="M52.6 195.5l1.8 .3v-.3zM52.6 195.5l1.8 .3h-1.8z"/>
<path d="M55 194.6l1.7 3.9v-3.9zM55 194.6l1.7 3.9h-1.7z"/>
<path d="M55 192.4l3.6 2.2-1.8-2.2zM55 192.4l3.6 2.2h-3.6z"/>
<path d="M56.7 194.6l3.4 1.9-1.5-1.9zM56.7 194.6l3.4 1.9h-1.9z"/>
<path d="M58.2 196.5l1.9 .1zM58.2 196.5l1.9 .1z"/>
<path d="M60.1 192.4l1.7 4.1v-4.1zM60.1 192.4l1.7 4.1h-1.7z"/>
<path d="M60.1 196.5l1.7 .1zM60.1 196.5l1.7 .1z"/>
<path d="M58.2 196.6l3.6 2v-2zM58.2 196.6l3.6 2h-2z"/>
</g>
<!-- layer: STRUCTURE-SUB-STRUCTURE_THIN -->
<g fill="none" stroke="#000" stroke-width=".2">
<path d="M55.3 45.5l-1.4 1.3M58.3 45.5l-4.4 4.4M61.4 45.5l-7.5 7.4M64.4 45.5l-10.5 10.5M67.5 45.5l-13.6 13.5M69.2 59l-15.3 15.3M69.2 56l-15.3 15.2M69.2 52.9l-15.3 15.3M69.2 49.9l-15.3 15.2M69.2 46.8l-15.3 15.3M197.5 45.5l-1.3 1.3M200.5 45.5l-4.3 4.4"/>
<path d="M203.6 45.5l-7.4 7.4M206.7 45.5l-10.5 10.5M209.7 45.5l-13.5 13.5M211.4 59l-15.2 15.3M211.4 56l-15.2 15.2M211.4 52.9l-15.2 15.3M211.4 49.9l-15.2 15.2M211.4 46.8l-15.2 15.3M69.2 77.4l-15.3 15.2M69.2 74.3l-15.3 15.2M69.2 71.3l-15.3 15.2M69.2 68.2l-15.3 15.2"/>
<path d="M69.2 65.1l-15.3 15.3M69.2 62.1l-15.3 15.2M211.4 77.4l-15.2 15.2M211.4 74.3l-15.2 15.2M211.4 71.3l-15.2 15.2M211.4 68.2l-15.2 15.2M211.4 65.1l-15.2 15.3M211.4 62.1l-15.2 15.2M69.2 98.7l-15.3 15.3M69.2 95.7l-15.3 15.2M69.2 92.6l-15.3 15.3M69.2 89.6l-15.3 15.2"/>
<path d="M69.2 86.5l-15.3 15.3M69.2 83.5l-15.3 15.2M69.2 80.4l-15.3 15.2M211.4 98.7l-15.2 15.3M211.4 95.7l-15.2 15.2M211.4 92.6l-15.2 15.3M211.4 89.6l-15.2 15.2M211.4 86.5l-15.2 15.3M211.4 83.5l-15.2 15.2M211.4 80.4l-15.2 15.2M69.2 117l-2.5 2.5M69.2 114l-5.5 5.5"/>
<path d="M69.2 110.9l-8.6 8.6M69.2 107.9l-11.6 11.6M69.2 104.8l-14.7 14.7M69.2 101.8l-15.3 15.2M211.4 117l-2.4 2.5M211.4 114l-5.5 5.5M211.4 110.9l-8.5 8.6M211.4 107.9l-11.6 11.6M211.4 104.8l-14.7 14.7M211.4 101.8l-15.2 15.2"/>
</g>
<!-- layer: STRUCTURE-SUB-STRUCTURE_THICK -->
<path d="M53.9 45.5h15.3v74h-15.3zM196.2 45.5h15.2v74h-15.2z" fill="none" stroke="#000" stroke-width=".3"/>
<!-- layer: TEXT -->
<g fill="#fff" stroke="#fff" stroke-width=".2">
<path d="M210.5 83.5v4.1l40-4.1zM210.5 87.6l40-4.1v4.1z"/>
<path d="M106.2 60.5v7.3l50.9-7.3zM106.2 67.8l50.9-7.3v7.3z"/>
<path d="M79.6 124.1v4.1l51-4.1zM79.6 128.2l51-4.1v4.1z"/>
<path d="M23.1 100.2v4.1l19.8-4.1zM23.1 104.3l19.8-4.1v4.1z"/>
</g>
<text font-size="8.9" x="179.8" y="198.6">PLAN VIEW</text>
<g font-size="5.3">
<text x="146.3" y="180.3">PALLADIOM SHADE</text>
<text x="228" y="180.3">085602</text>
</g>
<g font-size="4.3">
<text x="46.7" y="18.5">PALLADIOM SHADE</text>
<text x="157.8" y="18.5">JAMB MOUNT SHADE</text>
<text x="142.4" y="187.5">SCALE: 1/4</text>
<text x="183" y="187.5">VIEW: PLAN</text>
<text x="226.9" y="187.6">REVISION: A</text>
</g>
<g font-size="3.2">
<text x="120.5" y="63.4">20.00&quot; [508mm]</text>
<text x="106.5" y="67.2">MINIMUM WIDTH OF THE SHADE</text>
<text x="219.8" y="86.4">3.375&quot; [86 mm]</text>
<text x="23.6" y="103">2.00&quot; [51mm]</text>
<text x="79.9" y="127">.50&quot; [13mm] MINIMUM LIGHT GAP</text>
</g>
<g font-size="3">
<text x="9.6" y="177.2">SHADE</text>
<text x="22.7" y="177.2">INSTALLED</text>
<text x="41.9" y="177.2">AS</text>
<text x="48.7" y="177.2">PROVIDED</text>
<text x="67.3" y="177.2">BY</text>
<text x="74.1" y="177.2">FACTORY</text>
<text x="91.2" y="177.2">WILL</text>
<text x="101" y="177.2">HAVE</text>
<text x="112" y="177.2">ALL</text>
<text x="120.2" y="177.2">NECESSARY</text>
<text x="9.6" y="180.9">CLEARANCES FOR PROPER OPERATION. IT IS THE RESPONSIBILITY OF THE MASTER</text>
<text x="9.6" y="184.5">TECHNICIAN</text>
<text x="31.8" y="184.5">TO</text>
<text x="39.7" y="184.5">ENSURE</text>
<text x="56" y="184.5">PROPER</text>
<text x="72.5" y="184.5">CLEARANCES</text>
<text x="96.6" y="184.5">ARE</text>
<text x="106.6" y="184.5">MAINTAINED</text>
<text x="128.9" y="184.5">AFTER</text>
<text x="9.4" y="188.2">INSTALLATION.</text>
</g>
</svg>
